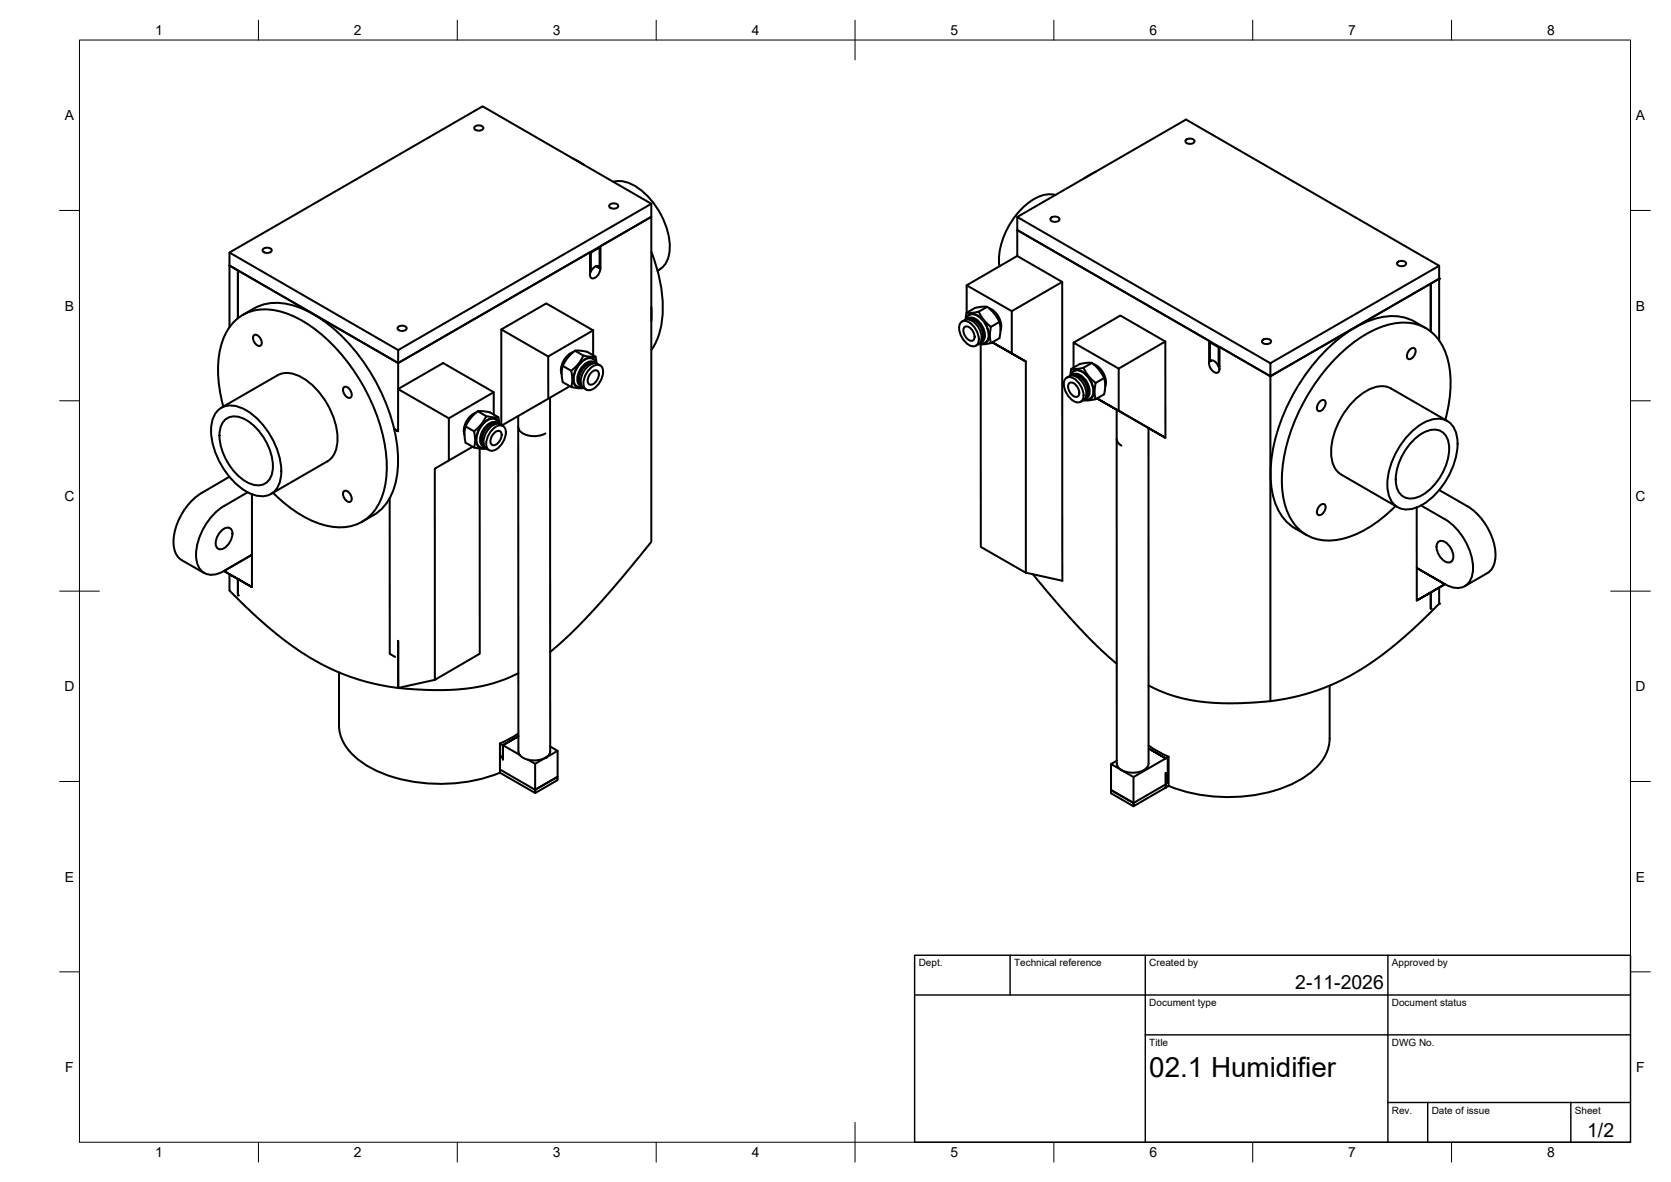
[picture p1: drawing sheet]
<svg xmlns="http://www.w3.org/2000/svg" width="420mm" height="297mm" viewBox="0 0 420 297" stroke-linecap="round" stroke-linejoin="round" font-family="sans-serif">
<!-- layer: Visible -->
<g fill="none" stroke="#000" stroke-width=".51">
<path d="M119.3 31.9a1.43 1.43 0 0 1 2.2 .3 1.33 1.33 0 0 1-2.3 0zM144 39.8l2.9 1.7M298.1 35.2a1.43 1.43 0 0 1 2.3 .3 1.33 1.33 0 0 1-2.4 0zM153.2 51.5a1.43 1.43 0 0 1 2.3 .3 1.33 1.33 0 0 1-2.3 0zM154.2 45.7a8.6 8.6 0 0 1 7.7 2.7 19.3 19.3 0 0 1 6.5 14.5 5.8 5.8 0 0 1-2.6 4.8M163.8 51.2l-63.7 36.8v3.2l-42.4-24.5M255.8 54.5l42.4-24.5 63.7 36.8v3.2l-42.5 24.6 42.5-24.6v15.6M264.2 54.8a1.43 1.43 0 0 1 2.2 .3 1.33 1.33 0 0 1-2.3 0zM265.4 49a8.2 8.2 0 0 0-7.3 2.3 19.5 19.5 0 0 0-6.9 14.7l.1 .9M275.6 43.1l-2.9 1.7M57.7 63.5l63.6-36.8 42.5 24.5v3.3l-63.7 36.7-40.3-23.2v12v-12l-2.1-1.3zM57.7 66.7v15.5"/>
<path d="M57.7 63.5l42.4 24.5M61 79.1a14.4 14.4 0 0 1 8.4-3 22.9 22.9 0 0 1 14.3 6.3 48.3 48.3 0 0 1 16.3 31.4 19.3 19.3 0 0 1-3 12.8 14.8 14.8 0 0 1-6 4.5M66.1 62.7a1.43 1.43 0 0 1 2.2 .2 1.33 1.33 0 0 1-2.3 0zM148.6 63.5v4.8l-.2-.2M149.9 66.9l1 .6M149.9 66.9l1.1 .6M150.5 62.1l.2 .1-2.1 1.3-.2-.1M150.7 62.2l.1 4.9-.5-.2M150.8 67.1a1.11 1.11 0 0 0-1.7 .4l-.5 .7M150.9 67.5l.1-5.6 12.8-7.4v81.7l-7.6 9.2-7.1 8.1-5.5 5.7-5.3 4.6M150.9 67.5a2.43 2.43 0 0 1-2.1 2.4 1.02 1.02 0 0 1-.4-1.2v-5.3l-48.3 27.8v6.6M163.8 77.2v3.5"/>
<path d="M163.8 63.3a33.2 33.2 0 0 1 2.1 19.9 14.7 14.7 0 0 1-2.1 4.8M165.8 67.7l-.5 .3M243 78.6l2.2-1.2 2.1-.3a1.99 1.99 0 0 1 2 1l.9 1 1.1 1.8 .3 2.1-.3 2-2.1 1.2M243.1 78.6v-6.9l11.3 6.5v10.6M243.5 80l-.2 .1M243.6 79.9a2.59 2.59 0 0 1 2.9 1.4 4.1 4.1 0 0 1 .8 4.2l-.3 .3M248.2 77.1l-2.1 1.2M248.6 77.4a4.9 4.9 0 0 1 3 5.6M255.8 64.3h.1M255.8 64.3l-12.7 7.4M255.8 64.3v-6.5l48.2 27.8v5.4M255.8 64.3l11.3 6.6"/>
<path d="M267.1 70.9v75.1l-9.2-2.1M267.1 70.9l-12.7 7.3M351.3 66a1.43 1.43 0 0 1 2.3 .2 1.33 1.33 0 0 1-2.3 0zM359.7 71.3v12M361.9 66.8l-42.5 24.5v3.3l-63.6-36.8v-3.3l63.6 36.8M63.8 84.3a1.34 1.34 0 0 1 1.8 1 .94 .94 0 0 1 .3 1 .94 .94 0 0 1-.8 .6 2.02 2.02 0 0 1-1.3-2.6zM86.5 97.3a1.34 1.34 0 0 1 1.7 1.1 .94 .94 0 0 1 .3 1 .94 .94 0 0 1-.8 .6 2.02 2.02 0 0 1-1.2-2.7zM100 82.3a1.43 1.43 0 0 1 2.3 .2 1.33 1.33 0 0 1-2.4 0zM100.1 97.8l12.8 7.3M100.1 97.8v10.6M100.1 97.8l11.3-6.6 12.7 7.4M126 82.8v24"/>
<path d="M137.8 89.6l.1 10.6M138.3 99.9v88.9l-.4 1-.7 .6M141.5 92l2.1 1.2M143.3 97.1l-17.1 9.8M144.1 88.5a4.9 4.9 0 0 0-2.9 5.6M144.6 88.1h1.4l1.6 .3 2.1 1.2M144.6 88.1l-1.3 1.1-1 1.3-.8 1.5-.2 1-.1 1.5 .3 1.5 2.1 1.2M144.6 88.1l2.1 1.3M145 97.1l.7 .3 .8-.1M145.8 96.1l.2 .1M146.7 97.5h.1M146.7 97.5l.7 .4"/>
<path d="M148.1 92.9a2.28 2.28 0 0 1 3-.9 3.4 3.4 0 0 1-.4 4.2 3.1 3.1 0 0 1-3.1 1.8 2.29 2.29 0 0 1-.7-3.1zM148.5 91.3l.2 .1M148.8 93.5a1 1 0 0 1 1.4-.4 1 1 0 0 1 .3 1.4l-.3 .9a1.63 1.63 0 0 1-2.2 1.1 2.4 2.4 0 0 1 .8-3zM149 90.2l.5 .4 .4 .7M149 91.3a3.7 3.7 0 0 0-3.4 3.8l.2 1 .3 .4M149 90.2a3.5 3.5 0 0 0-3.9 2.3 3.5 3.5 0 0 0 0 4.6M149.1 83l-11.3 6.6-11.8-6.8 11.4-6.6 11.7 6.8v6.3M149.4 91.1a1.99 1.99 0 0 0-2.6 .6 4.2 4.2 0 0 0-1.3 4.9l.5 .4M149.7 91.3a2.03 2.03 0 0 0-2.9 .7 4.3 4.3 0 0 0-1.1 4.7l.6 .4M149.9 91.1a1.77 1.77 0 0 0-1.4-1.3 1.77 1.77 0 0 0-1.7 .6 6.1 6.1 0 0 0-2.5 5.9 1.54 1.54 0 0 0 2 1M150 91.3l-.1-1a.63 .63 0 0 0-.3-.6 .63 .63 0 0 0-.7 0l-1.6-.2a.59 .59 0 0 0-.6-.1 .59 .59 0 0 0-.3 .6l-.9 1.3-1.2 1.3a1.08 1.08 0 0 0-.5 1.6v2.5a.41 .41 0 0 0-.1 .5 .41 .41 0 0 0 .5 .2l2.5 .1M150.2 91.4l.7 .4"/>
<path d="M150.2 91.4a2.68 2.68 0 0 0-3 1.4 4.2 4.2 0 0 0-.8 4.4l.3 .3M241.7 80.9a2.29 2.29 0 0 1 3 1 4.6 4.6 0 0 1 1.2 4.5 1.73 1.73 0 0 1-2.8-.1 4.7 4.7 0 0 1-1.7-5zM241.9 80.8a2.22 2.22 0 0 1 3.3 .4 4.4 4.4 0 0 1 1.3 5l-.4 .3M242.5 82.2a1.63 1.63 0 0 1 2.1 1.1 1.63 1.63 0 0 1-.1 2.3 2.49 2.49 0 0 1-2-3.4zM242.8 80.3l.1-1a.58 .58 0 0 1 .2-.6 .58 .58 0 0 1 .7 0l1.6-.2a.6 .6 0 0 1 .7-.1 .6 .6 0 0 1 .3 .5l.9 1.4 1.2 1.3a.87 .87 0 0 1 .5 1.2l-.1 1.2 .1 1.6a.42 .42 0 0 1 .1 .5 .42 .42 0 0 1-.5 .2l-1.4 .2h-1.1M242.9 80.3l.5-.9a1.69 1.69 0 0 1 2.4 0 5.7 5.7 0 0 1 2.6 5.9l-.9 .9-1.2 .1M242.9 80.1a1.76 1.76 0 0 1 1.3-1.3 1.76 1.76 0 0 1 1.8 .6 6.1 6.1 0 0 1 2.5 5.9 1.54 1.54 0 0 1-2 1M243.1 80.2a2.04 2.04 0 0 1 2.9 .8 4.3 4.3 0 0 1 1.1 4.6l-.6 .5M243.8 80.3a3.7 3.7 0 0 1 3.4 3.7l-.2 1.1-.2 .3M244.3 80.3l-.2 .1M246.1 86.5l-.7 .4M246.6 86.5v50.9l11.3 6.5v-53"/>
<path d="M247 85.8l-.3 .2M247 85.1l-.2 .1M249.5 86l8.4 4.9zM251.3 80.9l-2.1 1.2M268 95a2.29 2.29 0 0 1 3.1 1 4.6 4.6 0 0 1 1.1 4.5 1.73 1.73 0 0 1-2.8-.1 4.7 4.7 0 0 1-1.7-5zM268.8 96.3a1.63 1.63 0 0 1 2.2 1.1 1.63 1.63 0 0 1-.2 2.3 2.49 2.49 0 0 1-2-3.4zM268.9 94.5l-.7 .4M268.9 94.5a2.68 2.68 0 0 1 3.1 1.4 4.2 4.2 0 0 1 .8 4.4l-.4 .3M269.1 94.4l.1-.9a.65 .65 0 0 1 .2-.7 .65 .65 0 0 1 .8 0l1.6-.2a.6 .6 0 0 1 .6-.1 .6 .6 0 0 1 .3 .5l.9 1.4 1.2 1.3a.87 .87 0 0 1 .6 1.2l-.2 1.2 .2 1.6a.41 .41 0 0 1 0 .5 .41 .41 0 0 1-.4 .2l-1.4 .2h-1.2M269.2 94.4l.5-.9a1.69 1.69 0 0 1 2.4 0 5.7 5.7 0 0 1 2.6 5.9l-.6 .8M269.3 94.2a1.76 1.76 0 0 1 1.3-1.3 1.76 1.76 0 0 1 1.7 .6 6.1 6.1 0 0 1 2.6 5.9 1.54 1.54 0 0 1-2 1M269.4 92.7l2.1-1.2 2.1-.3a1.99 1.99 0 0 1 2.1 1l1 1.2 .9 1.6 .3 2.1-.3 2-2.1 1.2"/>
<path d="M269.5 94.3a2.04 2.04 0 0 1 2.8 .8 4.3 4.3 0 0 1 1.2 4.6l-.7 .5M269.9 94.1l-.2 .1M269.9 94.1a2.59 2.59 0 0 1 3 1.3 4.1 4.1 0 0 1 .7 4.2l-.5 .5M269.9 86.1v6.3M270.1 94.4a3.7 3.7 0 0 1 3.4 3.7l-.2 1.1-.2 .3M270.6 94.4l-.2 .1M273.3 99.2l-.2 .1M274.6 91.2l-2.2 1.2M275 91.5a4.9 4.9 0 0 1 2.9 5.6M277.6 95l-2.1 1.2M293 85.8l-11.3-6.5-11.8 6.8 11.4 6.5M304 90.9a2.57 2.57 0 0 0 1.9 2.8 .84 .84 0 0 0 .7-.9v-5.6l12.8 7.4v81.6l-9.2 .5h-4.5l-4.5-.5-4.1-.7-2.4-.7-2.8-1.1-3.1-1.4"/>
<path d="M304.2 86v4.8M304.2 90.8a1.67 1.67 0 0 1 2.2 1.3M304.4 85.9l-.2 .1 2.2 1.3 .2-.1M304.5 90.6l-.3 .2M304.7 90.6l-.7 .4M306.4 87.3v4.8l.2-.1M317.4 85.6a1.43 1.43 0 0 1 2.2 .2 1.33 1.33 0 0 1-2.3 0zM354.5 87.8a.8 .8 0 0 1 1.4 .1 2.02 2.02 0 0 1-1.7 2.4 1.34 1.34 0 0 1 0-2.1zM358.5 82.5a14.2 14.2 0 0 0-8.3-3.1 22.9 22.9 0 0 0-14.4 6.4 48.3 48.3 0 0 0-16.3 31.4 19.3 19.3 0 0 0 3 12.8 15.2 15.2 0 0 0 6 4.5M54.9 103a5.2 5.2 0 0 1 5.8-.5 18.8 18.8 0 0 1 10 17.2 5 5 0 0 1-7.6 4.4 18.8 18.8 0 0 1-10-17.2 6.1 6.1 0 0 1 1.8-3.9zM55.6 102.5l14.2-8.2a6.4 6.4 0 0 1 6.8 .9 19.5 19.5 0 0 1 8.3 15.6 6 6 0 0 1-2.6 5.2l-14.2 8.1M56.2 102.2a26.9 26.9 0 0 1 .3-17.8 11.1 11.1 0 0 1 13.7-6.2 33.6 33.6 0 0 1 17.2 12.8 45.9 45.9 0 0 1 9.9 26.3 17 17 0 0 1-4.3 12.4 11.5 11.5 0 0 1-11.7 2.2 30.1 30.1 0 0 1-12.6-8.1"/>
<path d="M56.3 105.8a4.1 4.1 0 0 1 5.6-.3 14.5 14.5 0 0 1 6.6 12.8 3.8 3.8 0 0 1-5.6 3.2 14.2 14.2 0 0 1-7.6-13.2l.2-.9zM57.7 119.8l-7 4.1a15.2 15.2 0 0 0-6.9 13.8 4.4 4.4 0 0 0 1.9 3.1l5.7 3.2M99.1 107.8l1 .6-1-.6M117.1 107.2l2.1 1.2M118.8 112.3l-9.5 5.5v53l11.3-6.5v-51.6M119.7 103.7a4.9 4.9 0 0 0-2.9 5.6M120.1 103.3h1.3l1.8 .3 2.1 1.2M120.1 103.3l-1.3 1.2-1.1 1.4-.6 1.3-.3 1.2 .3 2.9 2.1 1.2M120.1 103.3l2.1 1.3M120.6 112.3l.7 .3 .7-.1M121.3 111.3l.3 .1M122.3 112.7l.7 .4"/>
<path d="M123.6 108.1a2.28 2.28 0 0 1 3.1-.9 3.4 3.4 0 0 1-.4 4.2 3.1 3.1 0 0 1-3.1 1.8 2.29 2.29 0 0 1-.7-3.1zM124.1 106.5l.2 .2M124.1 104.2v-5.6l-11.2 6.5v10.6M124.3 108.7a1 1 0 0 1 1.4-.3 1 1 0 0 1 .4 1.3l-.4 1a1.63 1.63 0 0 1-2.1 1 2.4 2.4 0 0 1 .7-3zM124.6 106.6a3.7 3.7 0 0 0-3.4 3.7l.2 1 .2 .4M125 106.3a2.01 2.01 0 0 0-2.7 .7 4.2 4.2 0 0 0-1.2 4.8l.5 .4M125.2 106.5a2.03 2.03 0 0 0-2.8 .8 4.3 4.3 0 0 0-1.1 4.6l.6 .4M125.4 106.3a1.77 1.77 0 0 0-1.3-1.3 1.77 1.77 0 0 0-1.7 .6 6.1 6.1 0 0 0-2.6 5.9 1.54 1.54 0 0 0 2 1.1M125.5 106.5l-.6-.8a1.73 1.73 0 0 0-2.3-.1 5.7 5.7 0 0 0-2.6 6l.6 .7M125.6 106.6l-.2-1.1a.63 .63 0 0 0-.2-.6 .63 .63 0 0 0-.7 0l-1.6-.2a.62 .62 0 0 0-1 .5l-.8 1.3-1.2 1.3a.87 .87 0 0 0-.6 1.2l.2 1.3-.2 1.6a.41 .41 0 0 0 0 .5 .41 .41 0 0 0 .4 .2l1.5 .2 1.1-.1M125.8 106.6l.7 .4M125.8 106.6a2.68 2.68 0 0 0-3.1 1.4 4.2 4.2 0 0 0-.8 4.4l.4 .3"/>
<path d="M130.3 107.4l.1 81.4 .3 .9M130.3 104.5v2.8a3.4 3.4 0 0 0 3.8 2.3l1.9-.2 1.1-.5M272.4 100.6l-.7 .4M274.1 100.2l-.7 .2h-.7M280.8 103l-5-2.9 17.2 9.9-4.2-2.4M280.8 103v7.3l.4 1.1 .8 .6M280.8 110.5v81.4M280.8 102.9l1.2 .7M281.3 103.2v-10.6l11.7-6.8v24.2M282 103.6l6.8 4M288.8 107.6v84.3M331.9 100.9a.8 .8 0 0 1 1.4 0 2.02 2.02 0 0 1-1.7 2.4 1.34 1.34 0 0 1 0-2z"/>
<path d="M354.7 108.7a10.5 10.5 0 0 1 7.4-3.5 4.9 4.9 0 0 1 4.3 5 18.8 18.8 0 0 1-9.9 17.2 5 5 0 0 1-7.6-4.3 19 19 0 0 1 5.8-14.4zM355 111a8 8 0 0 1 6.3-3 4.1 4.1 0 0 1 3.1 4.8 14.5 14.5 0 0 1-7.7 12.1 3.8 3.8 0 0 1-5.7-3.3 14.2 14.2 0 0 1 4-10.6zM363.4 105.5a26.9 26.9 0 0 0-.3-17.8 11.1 11.1 0 0 0-13.7-6.2 33.6 33.6 0 0 0-17.3 12.9 45.9 45.9 0 0 0-9.8 26.2 17 17 0 0 0 4.3 12.4 11.5 11.5 0 0 0 11.7 2.2 30.1 30.1 0 0 0 12.6-8M363.9 105.8l-14.1-8.2a6.4 6.4 0 0 0-6.8 1 19.5 19.5 0 0 0-8.3 15.6 6 6 0 0 0 2.6 5.1l14.1 8.2M55.4 133.7a1.8 1.8 0 0 1 2.8-.7 3.9 3.9 0 0 1-2.9 5 1.81 1.81 0 0 1-.9-2.7zM62.3 123.7l-6 3.5a15.3 15.3 0 0 0-6.9 13.4 4 4 0 0 0 5.9 3.4l1-.5M63.4 124.2v15.2l-7.1 4.1M86.5 123.5a1.34 1.34 0 0 1 1.7 1 .94 .94 0 0 1 .3 1 .94 .94 0 0 1-.8 .6 2.02 2.02 0 0 1-1.2-2.6zM98 125.1v39.2l1.4 .8M331.9 127a.8 .8 0 0 1 1.4 .1 2.02 2.02 0 0 1-1.7 2.4 1.34 1.34 0 0 1 0-2.1zM356.2 127.5v15.2l7.1 4.1-7.1-4.1v8.2l7.1-4.1-7.1 4.1M357.3 127l6 3.5"/>
<path d="M361.5 136.3a1.8 1.8 0 0 1 2.7 .7l.8 1.1a2.53 2.53 0 0 1-.2 3.1 2.75 2.75 0 0 1-3.1-2 3.2 3.2 0 0 1-.2-2.9zM361.9 123.2l7.1 4M363.3 130.5a15.3 15.3 0 0 1 7 13.4 4 4 0 0 1-5.9 3.4l-1.1-.5M369 127.2a15.1 15.1 0 0 1 6.9 13.8 4.4 4.4 0 0 1-1.9 3M56.3 143.5l7.1 4-5.7-3.2M56.3 143.5l7.1-4.1v8.1M56.3 143.5l1.4 .8M57.7 144.3v4.1l.4 .4 9 8.5 4.2 3.4 4.6 3.3 5.4 3.2 6.2 2.7 6.3 1.9 6.3 1.1M59.8 145.5v4.1zM259.7 144.3l6.9 8.2 5.8 6.4 4.6 4.6 3.8 3.3M359.7 148.9v4v-4M361.9 147.7v4l-4.2 4.2-4.9 4.4-3.6 3-4.6 3.4-6.1 3.6-5.8 2.7-6.6 2-6.7 1.2"/>
<path d="M374 144l-5.7 3.3M85.2 169v13.3M130.3 169.2l-3.3 1.5-2.9 1-3.2 .8-3.5 .5-4.3 .4h-4.2l-8.8-.5v-11.9v11.9l9.2-2.1M334.3 172.3v13.3M85.2 182.3a12.2 12.2 0 0 0 6.6 9.8 38.9 38.9 0 0 0 26 4.3l4.9-1.1 3-1.1M125.7 186.8l4.9 2.9M125.7 194.2l8.9 5.1v-.8M125.7 186.8v3.1l.2 .2v.3l-.2-.1v3.9M125.7 189.9v.4M125.9 190v.4M126.4 187.3v3.6v-3.6l3.9-2.3zM130.3 184.3l-1.8 1.2-2.8 1.3"/>
<path d="M130.6 189.7h.1M130.7 189.7l1.1 .9 1 .3 1.8 1v6.6l-8.7-5M134.6 198.5h.1M134.6 198.5l5.6-3.3v.8l-5.6 3.3M137.1 190.4v.1M137.1 190.4l-2.5 1.5M137.2 190.4a6.2 6.2 0 0 1-4.4 .5M138.3 187.6l1.9 1.1-3 1.7M140.2 188.7v6.5l-5.6 3.3M279.4 192l2.5 1.5M279.4 198.6v.8l5.6 3.2M280.8 191.2l-1.4 .8v6.6"/>
<path d="M280.8 191.9l.4 1 .8 .6M281.9 193.5h.1M282 193.5v.1M285 195.3v6.5l-5.6-3.2M288.8 191.9a3.4 3.4 0 0 1-3.7 2.3l-2-.2-1.1-.5M288.8 188.1l4.3 2.5zM288.8 187.4l2.4 1.5 2.7 1.3M293.1 194.2v3.7zM293.1 197.1l-8.1 4.7M293.1 197.9l-8.1 4.7v-.8l-5.6-3.2M293.6 190.3l-.5 .3 .7-.4v7.3l-.7 .4M293.6 190.3v6.5"/>
<path d="M293.6 190.3l-8.6 5-3-1.8M334.3 185.6a12.2 12.2 0 0 1-6.5 9.8 38.9 38.9 0 0 1-26.1 4.3l-4.8-1.1-3-1.1"/>
</g>
<g fill="#000">
<circle cx="361.9" cy="70" r=".25"/>
<circle cx="57.7" cy="148.4" r=".25"/>
<circle cx="59.8" cy="149.6" r=".25"/>
<circle cx="59.8" cy="145.5" r=".25"/>
<circle cx="359.7" cy="152.9" r=".25"/>
<circle cx="361.8" cy="151.7" r=".25"/>
<circle cx="361.9" cy="151.7" r=".25"/>
<circle cx="137.2" cy="190.4" r=".25"/>
</g>
<!-- layer: BORDER -->
<g fill="none" stroke="#000" stroke-width=".25">
<path d="M20 10.1h390v276.9h-390zM65 5.1v5M115 5.1v5M165 5.1v5M215 5.1v10M265 5.1v5M315 5.1v5M365 5.1v5M15 52.9h5M410 52.9h5M15 100.7h5M410 100.7h5"/>
<path d="M15 148.6h10M405 148.6h10M15 196.4h5M410 196.4h5M15 244.2h5M410 244.2h5M65 287v5M115 287v5M165 287v5M215 282.1v9.9M265 287v5M315 287v5"/>
<path d="M365 287v5"/>
</g>
<!-- layer: TITLEBLOCK -->
<path d="M230 240.1h180v46.9h-180zM230 250h180M254 240.1v9.9M288 240.1v46.9M349 240.1v46.9M288 260.1h122M349 277.1h61M359 277.1v9.9M395 277.1v9.9" fill="none" stroke="#000" stroke-width=".36"/>
<text font-size="7" x="289" y="270.6">02.1 Humidifier</text>
<g font-size="4.9">
<text x="325.7" y="248.5">2-11-2026</text>
<text x="399.1" y="285.7">1/2</text>
</g>
<g font-size="3.5">
<text x="39" y="8.8">1</text>
<text x="89" y="8.8">2</text>
<text x="139" y="8.8">3</text>
<text x="189" y="8.8">4</text>
<text x="239" y="8.8">5</text>
<text x="289" y="8.8">6</text>
<text x="339" y="8.8">7</text>
<text x="389" y="8.8">8</text>
<text x="16.3" y="30.2">A</text>
<text x="411.3" y="30.2">A</text>
<text x="16.3" y="78">B</text>
<text x="411.3" y="78">B</text>
<text x="16.2" y="125.9">C</text>
<text x="411.2" y="125.9">C</text>
<text x="16.2" y="173.7">D</text>
<text x="411.2" y="173.7">D</text>
<text x="16.3" y="221.6">E</text>
<text x="411.3" y="221.6">E</text>
<text x="16.4" y="269.4">F</text>
<text x="411.4" y="269.4">F</text>
<text x="39" y="290.8">1</text>
<text x="89" y="290.8">2</text>
<text x="139" y="290.8">3</text>
<text x="189" y="290.8">4</text>
<text x="239" y="290.8">5</text>
<text x="289" y="290.8">6</text>
<text x="339" y="290.8">7</text>
<text x="389" y="290.8">8</text>
</g>
<g font-size="2.5">
<text x="231" y="242.9">Dept.</text>
<text x="255" y="242.9">Technical reference</text>
<text x="289" y="242.9">Created by</text>
<text x="350" y="242.9">Approved by</text>
<text x="289" y="252.8">Document type</text>
<text x="350" y="252.8">Document status</text>
<text x="289" y="262.9">Title</text>
<text x="350" y="262.9">DWG No.</text>
<text x="350" y="279.9">Rev.</text>
<text x="360" y="279.9">Date of issue</text>
<text x="396" y="279.9">Sheet</text>
</g>
</svg>
